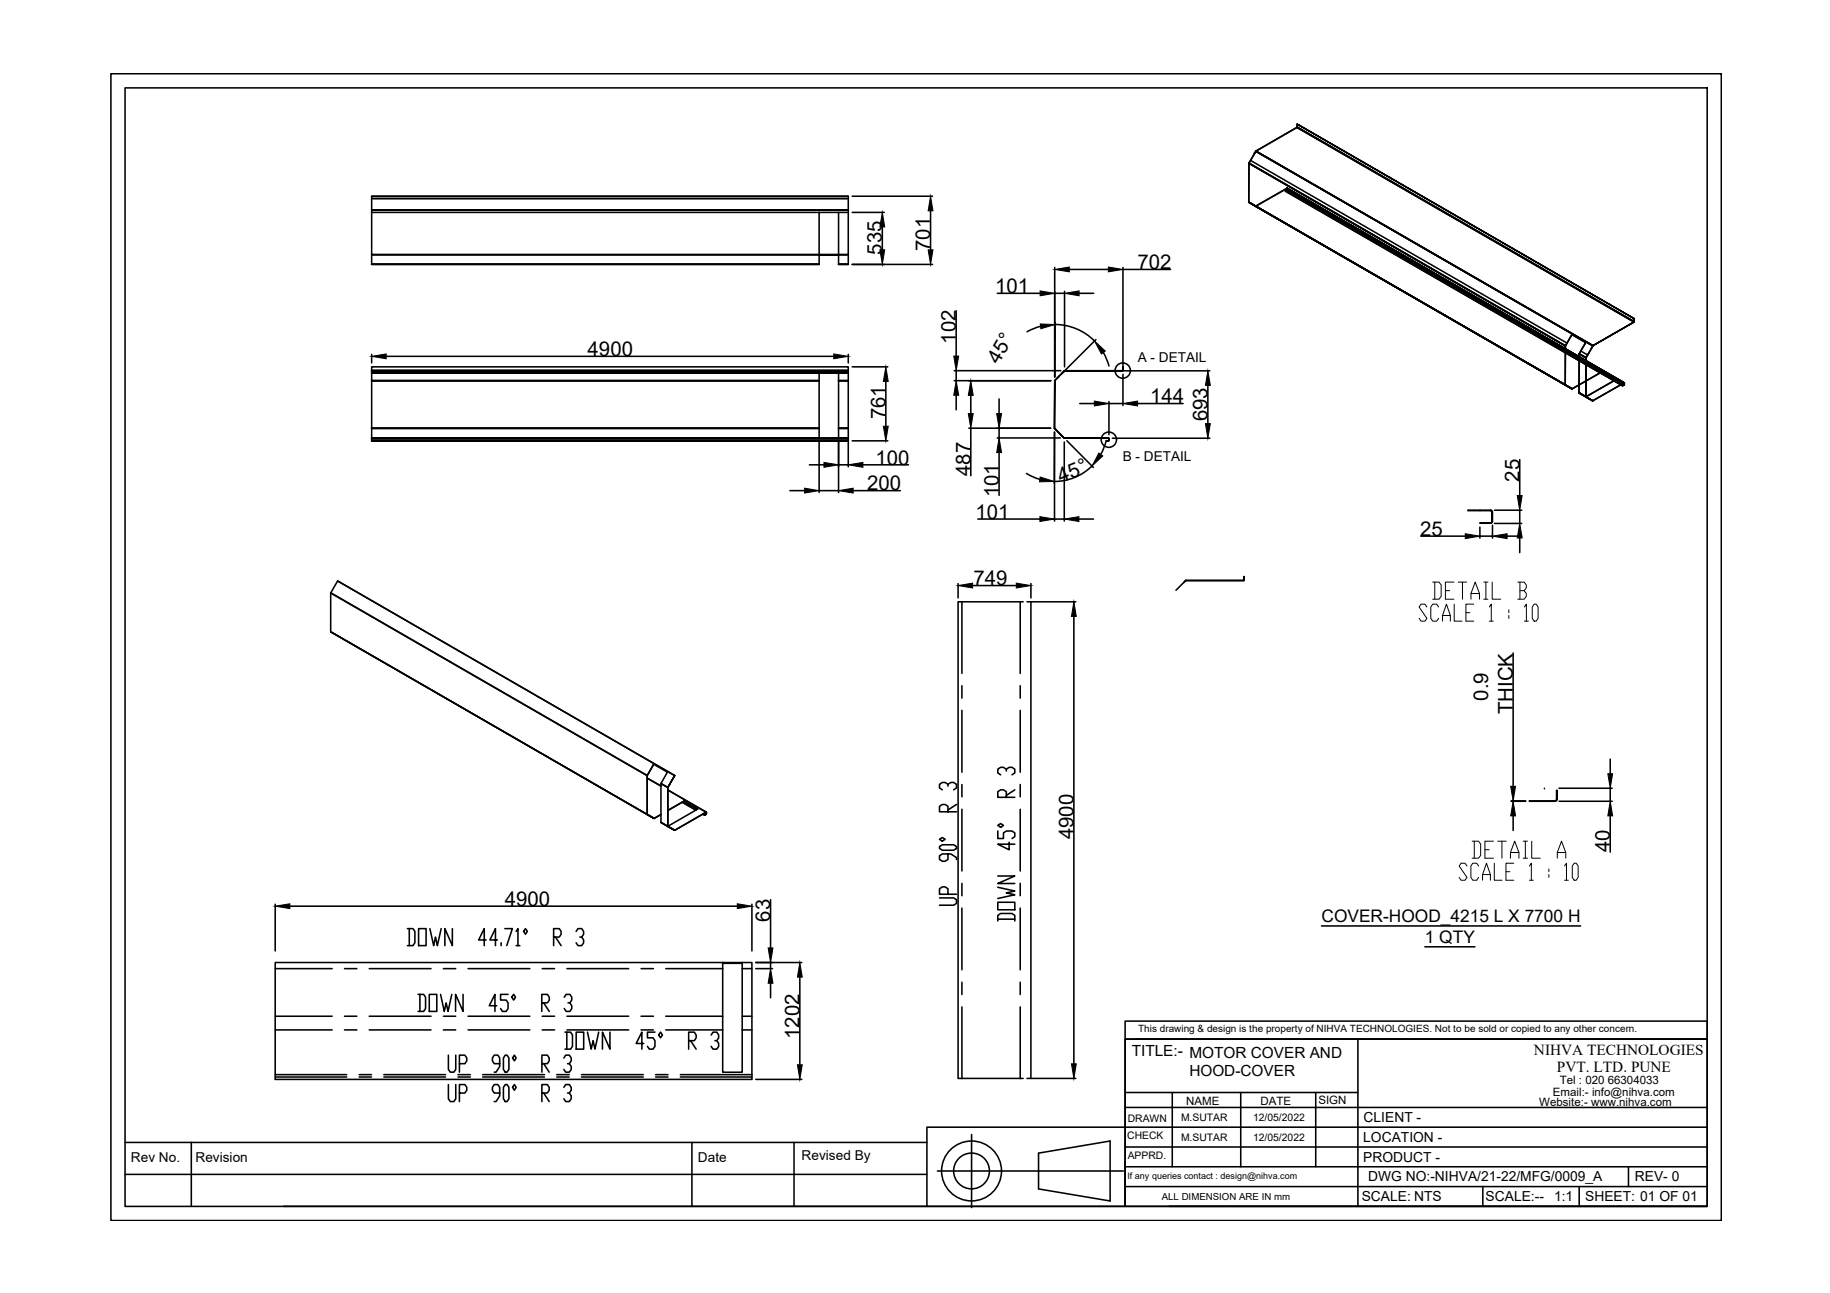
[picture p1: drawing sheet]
<svg xmlns="http://www.w3.org/2000/svg" width="297mm" height="210mm" viewBox="0 0 297 210" stroke-linecap="round" stroke-linejoin="round" font-family="sans-serif">
<!-- layer: 0 -->
<g fill="none" stroke="#000" stroke-width=".25">
<path d="M18 12h261.4v186.1h-261.4zM20.3 14.3h256.8v181.5h-256.8zM60.3 31.9h77.4M60.3 31.9v.4h77.4v-.4M60.3 32.3v9h77.4v-9M60.3 34.1h77.4M60.3 34.5h72.7M136.1 34.5h1.6M138.3 31.9h13.1M138.3 34.5h5.2M143.2 36.8v3.8M151 34.2v6.4"/>
<path d="M202.7 32.8h.1M202.7 32.8l51.4 29.7M202.7 32.8l52.5 30.3M202.7 32.8l1.1 .7M202.7 26.5l51.4 29.7M202.7 26.5v6.3l51.4 29.7v-6.3M202.7 26.5v6.3M202.7 26.5h.1M202.7 26.5l51.4 29.6M203 26l51.4 29.7M203.6 24.9l.2-.3 54.8 31.5M203.6 24.9h.1"/>
<path d="M203.6 24.9l-.9 1.6 51.4 29.6M203.8 24.6l-.2 .3M203.8 24.6l-1.1 1.9M203.8 24.6l54.8 31.5M203.9 24.5h-.1M203.9 24.5l-.1 .1M203.9 24.5l6.6-3.8 54.7 31.6M203.9 24.5l54.7 31.6M208.7 31l54.4 31.5M208.7 31v.1M208.9 30.6h.1M208.9 30.6l-5.1 2.9"/>
<path d="M208.9 30.6l54.8 31.6M208.9 30.9l54.7 31.6M208.9 30.9l-.2 .2M208.9 30.9h.1M208.9 30.8v.1M208.9 30.6v.2M208.9 30.6l54.8 31.5M208.9 30.8l54.8 31.6M210.5 20.7l-6.6 3.8M210.5 20.7l54.7 31.6M210.5 20.7h.1M210.5 20.6h.1"/>
<path d="M210.5 20.2l54.8 31.5v.5v-.5zM210.5 20.2v.4l54.8 31.6M210.6 20.1l-.1 .5M210.6 20.6l54.7 31.6M60.3 59.6h77.4v.5h-77.4zM60.3 41.3h77.4M60.3 42.9v-1.6l77.4 .1v1.5h-1.6v-1.5h-3.1v1.5M60.3 42.9h72.7M60.3 57.5v1.4M62.7 57.8h72.6M133 41.4h3.1M133 41.4v-6.9h3.1v6.9"/>
<path d="M136.1 42.9h1.6zM137.7 57.5v1.4M138.3 42.9h13.1M138.3 59.6h5.8M155.2 50.4v7.4M161.9 47.6h6.9M168.9 53l-2.2 .9M171.2 43.4v17.8M171.2 47.6h1.6M171.2 52.7a9.1 9.1 0 0 1 6.4 2.6M171.3 52.4l-.1 8.8M172.8 47.3v12.3"/>
<path d="M173.6 43.7h6.3M175.2 47.6h2.3M177.9 55.1l-5.6 5.6M179.1 57.2l.9 2.2M182.3 59.6v.5zM182.3 43.4v16.1M182.3 43.7h7.7M254.1 56.1v.1M254.1 56.2v6.3M255 54.6l.1-.3 2.3 1.3-1.1 1.8 1.1 .7 1.2-2M255 54.6l-.9 1.5M255.1 54.3h.1"/>
<path d="M255.2 54.3l2.2 1.3-1.1 1.8M255.2 54.3l-.2 .3M256.3 57.5v6.3l1.1 .6M256.3 57.5v6.2M256.3 57.5l1.1 .6M256.3 57.4v.1M256.3 57.4h.1M256.3 57.4l1.2 .7M256.6 57l1.1 .6M257.4 58.1v6.3zM257.4 58.1h.1M257.9 57.2l-.2 .4"/>
<path d="M258.3 56.5h.1M258.6 56.1l-.3 .4M258.6 56.1l-1.2 2M258.6 56.1l6.6-3.8zM258.6 56.1h.1M265.3 52.2l-.1 .1M60.3 60.5h77.4zM60.3 60.5v-.3h77.4v.3M60.3 60.2h77.4M60.3 69.6h72.7M60.3 61.8h72.7v7.7h-72.7zM60.3 69.6v1.5h72.7v-1.5"/>
<path d="M60.3 61.8h72.7zM60.3 71.1h72.7zM60.3 71.5l77.4 .1zM60.3 71.6h77.4M60.3 71.2h77.4M60.3 69.5h72.7M60.3 71.2h77.4v.3h-77.4zM60.3 60.5v1.3M60.3 71.1v.1M60.3 71.1h77.4M128.2 79.7h2.4M131.4 75.5h2.3"/>
<path d="M133 61.8v-1.5h3.1v1.5M133 71.1v.1M133 71.7v8.3M133 60.3h3.1M133 79.7h3.1M136.1 69.5h1.6M136.1 69.5v-7.7h1.6v7.7M136.1 69.6h1.6v1.5h-1.6zM136.1 61.8h1.6zM136.1 71.1h1.6zM136.1 71.1v.1M136.1 71.7v8.3"/>
<path d="M136.1 75.5h1.6M137.7 60.5v1.3M137.7 71.1v.1M137.7 71.7v4.1M138.3 71.6h5.8M138.5 79.7h7.6M140.1 75.5h7.4M143.8 61.9v7.3M154.9 60.2h17.3M154.9 61.8h15.7M155.2 60.2v1.6M155.2 64.2v2.3"/>
<path d="M157.3 69.5h13.2M157.6 64.2v2.9M157.6 69.5v7.7M161.9 71.1h10.2M162.2 64.8v2.3M162.2 69.5v1.6M162.2 73.5v6.9M166.6 76.9l2.2 .9M171.2 69.5h.1M171.2 70.1v14.5M171.2 70.2l-.1 8.3M171.2 69.6l1.5 1.5z"/>
<path d="M171.2 61.8v7.7zM171.2 61.8h.1M171.9 61.1h.1M172.5 60.5l.3-.3-1.2 1.2M172.7 60.3h.1M172.7 71.1h.1M172.8 71.1h7.1zM172.8 71.1h.1M172.8 71.8v12.8M172.8 60.2l-1.6 1.6 .7-.7M172.8 60.2h.1M172.8 60.2h9.4z"/>
<path d="M173.2 71.5l4.3 4.4M175.3 65.5h2.3M177.2 75.7a8.6 8.6 0 0 1-6.1 2.5M179.5 71.6l-.8 2.2M179.6 71.5l.3 .1zM179.6 71.1v.1M179.9 71.2h.1M179.9 71.1l.1 .1M179.9 71.1v.1M179.9 71.6h.1M180 71.5h-.1M180 71.2v.3z"/>
<path d="M180 71.5h.1M180 71.2h.1M180 71.5l-.1 .1M180 65.2v5.4M180 65.5h2.3M180.6 71.1h15.8M180.6 60.2h15.8M182.2 60.2h.1M182.3 60.1l-.1 .1M182.3 60.1h.1M182.3 60.8v5M184.6 65.5h7.4"/>
<path d="M196.1 62.6v6.2M246.7 74.6v5.9M254.1 62.5l1.1 .6zM255.2 63.1h-.1M255.2 63.1h.1M256.3 63.7v.1M256.3 63.8l2.2 1.3M256.3 63.8l1.1 .6M256.3 63.7l1.1 .7M257.4 64.4l1.1 .7M257.4 64.4h.1M257.4 64.4l1.1 .7z"/>
<path d="M258.5 65.1h.1M259.7 60.5l3.4 2M260 60.4l2.3 1.2-4.9 2.8M260 60.4l-4.8 2.7M260 60.4l2.2 1.2M262.3 61.7l-4.9 2.7M262.3 61.6h-.1M263.1 62.5l.3 .1M263.1 62.5l.3 .1 .2-.1M263.3 62.3l.3 .2M263.4 62.6h.1M263.4 62.3l.3 .1"/>
<path d="M263.6 62.1l.1 .1M263.6 62.2h.1M263.6 62.1l-5.1 3M263.6 62.5l-.2 .1M263.7 62.4l-.1 .1M263.7 62.2v.2zM263.7 62.2h.1M53.7 96.3l51.4 29.6v6.3l-51.4-29.6zM53.7 96.2v.1M54.8 94.3l54.7 31.6M155.5 94.7v2.4M156.1 97.7v11.6"/>
<path d="M157.9 95.1h7.1M158.7 84.3h10.1M165.6 97.7v11.6M165.6 97.7h-10.1v77.4h10.6M165.6 97.7h.5M166.7 97.7h7.9M167.3 94.7v2.4M167.3 97.7v77.4M171.2 84.3h1.6M175.1 84.3h2.4M192.4 94.3h.1M192.4 94.3l-.3 .3"/>
<path d="M192.4 94.3l-1.5 1.5M192.5 94.2h9.4zM192.5 94.2h.1M201.9 94.2h.1M201.9 93.6l.1 .6zM202 94.2h-.1M230.6 87h7.2M240.2 82.8v.1M240.2 85.6v1.8M240.2 87h2.1M241.9 82.9l.3 .2M241.9 82.8l.3 .2 .1 .1"/>
<path d="M241.9 82.8l-3.6 .1h3.6M241.9 84.9h-1.7h1.7M241.9 82.8v.1M241.9 84.9h.1M242.2 84.6l-.3 .3M242.2 83.1l.1 1.5zM242.3 85.3v2.1M242.3 84.6l-.2 .3h-.2M242.6 82.8h4.4M242.6 85h4.4M244.6 87h2.4M246.7 82.8v2.2"/>
<path d="M246.7 87.3v2.4M53.7 102.5v.1M53.7 102.6l51.4 29.6M53.7 102.6l52.5 30.3M156.1 111.3v2M156.1 115.3v10.1M165.6 111.3v2M165.6 115.3v10.1M174.3 100.1v72.6M245.6 106v21.6M105 132.2h.1M105.1 125.9v6.3"/>
<path d="M105.1 126.3l2.2 1.3M105.1 125.9h.1M105.1 132.2l1.1 .7M105.1 125.9h-.1M105.1 125.9l-51.4-29.7 1.1-1.9 54.7 31.6M105.1 125.9l1-1.8 2.2 1.2-1 1.9 1.1 .6M105.1 132.2l1.1 .7-1.1-.7M106.1 124.1l-1 1.8M106.2 132.8l-.1 .1M106.2 132.9h.1M107.3 133.5h.1M107.3 127.2v6.3l1.1 .6v-6.2"/>
<path d="M107.3 127.2l1.1 .7M107.3 132.2l-1.1 .7M107.3 127.2h.1M107.3 133.5l2.2 1.3M107.3 133.5l1.1 .7M108.4 127.9h.1M108.4 134.1v.1M108.4 134.1h.1M108.4 127.9v6.2M108.4 128.3l6.2 3.5-5.1 3M108.4 128.2l6.2 3.6M108.4 134.2l1.1 .6z"/>
<path d="M108.4 134.1l1.1 .7M109.5 125.9l-1.1 1.9zM109.5 134.8h.1M110.7 130.2l2.3 1.3M111 130.1l2.2 1.3M111 130.1l2.3 1.2-4.9 2.8M111 130.1l-2.6 1.5M111 130.1h.1M111 130.1l2.2 1.2M114.1 132.2l.3 .1-.3-.1M114.3 132l.3 .2M114.4 132.3l.2-.1z"/>
<path d="M114.4 132l.2 .2M114.6 131.8v.1M114.6 131.8l-5.1 3M114.6 131.9h.1M114.6 131.9v.2zM152.5 137.4l.5-.3h1.8l.5 .3v.3l-.5 .3h-1.8l-.5-.3zM152.5 136.2l.5-.2 .4 .2-.4 .3zM153.9 138.6v.9l-.5 .3h-.4l-.5-.3v-.6l.5-.3h1.3l1 .6v.3M153.9 131.8v-.9l-.5-.3h-.4l-.5 .3v.9h2.8M153.9 127.6v-.3l-.5-.3h-.4l-.5 .3v.6l.5 .3M153.9 127.3l.4-.3h.5l.5 .3v.6l-.5 .3M155.3 130.6l-1.4 .9"/>
<path d="M156.1 127.4v2M156.1 131.4v10M165.6 131.4v10M245.3 130.1h2.4M245.3 130h2.3M245.6 130v.1M245.6 132.5v2.3M248.2 130l4.2 .1zM250.7 128h.1M252.7 129.8l-.3 .2M252.7 129.8v-1.5v1.5M252.7 129.8h.1"/>
<path d="M252.7 129.8l-.1 .2-.2 .1M253 130.1h8.7M253 128h8.7M261.4 123.2v2.4M261.4 128v2.1M261.4 132.5v5.8M44.7 156.3h77.3v18.9h-77.3zM44.7 157.2h9.2M44.7 146.8v7.6M47 147.1h72.7M55.9 157.2h2M59.9 157.2h10.1"/>
<path d="M66.1 150.7h.9l.3 .5v1.8l-.3 .5h-.9M66.4 150.7v2.8M67.9 150.7h1.3v2.8h-1.3zM69.8 150.7l.6 2.8 .3-1.4 .3 1.4 .6-2.8M72 157.2h2M73.4 150.7v2.8l-1.2-2.8v2.8M76 157.2h10M78.9 152.6h-1.2l.9-1.9v2.8M80.7 152.6h-1.2l.9-1.9v2.8M81.3 153v.5M81.9 150.7h1.3l-.9 2.8M83.8 151.2l.3-.5v2.8"/>
<path d="M83.8 153.5h.6M85.3 150.7l.3 .5-.3 .5-.3-.5zM88 157.2h2M89.9 152.1h.9l.3-.4v-.5l-.3-.5h-.9v2.8M90.2 152.1l.9 1.4M92 157.2h10M93.5 151.2l.3-.5h.6l.3 .5v.5l-.3 .4h-.3M94.4 152.1l.3 .5v.4l-.3 .5h-.6l-.3-.5M104.1 157.2h2M108.1 157.2h9.2M117.3 156.3v17.8h3.2v-17.8M117.3 156.4h3.2"/>
<path d="M120.5 157.2h1.5M122 146.8v7.6M122.7 157.2h2.7M122.7 156.3h7.4M125.1 146.1v7.8M125.1 156.3v.9M125.1 159.6v2.4M129.8 158.6v14.3M152.5 145.8h2.3l.5 .3v.6l-.5 .2h-2.3M153.9 145.2v-.9l-.5-.3h-.4l-.5 .3v.9h2.8M156.1 143.4v2M156.1 147.4v10"/>
<path d="M156.1 159.4v2M165.6 147.4v10M165.6 159.4v2M214.5 150.3h42.1M231.3 153.7h8.1M44.7 165h9.2M44.7 167.2h9.2M44.7 174.5h11.6M44.7 174.8h11.6M55.9 165h2M55.9 167.2h2M58.3 174.5h2"/>
<path d="M58.3 174.8h2M59.9 165h10.1M59.9 167.2h10.1M62.3 174.5h10M62.3 174.8h10M72.8 171.3v2.3l.3 .5h.6l.3-.5v-2.3M74.6 172.7h.9l.3-.5v-.4l-.3-.5h-.9v2.8M76 165h10M76 167.2h10M78.3 174.5h10.1M78.3 174.8h10.1M81.1 172.7h-.9l-.3-.5v-.4l.3-.5h.6l.3 .5v1.3l-.6 1h-.3"/>
<path d="M82 171.3h.3l.3 .5v1.8l-.3 .5h-.3l-.3-.5v-1.8zM83.5 171.3l.3 .5-.3 .4-.3-.4zM88 172.7h.8l.3-.5v-.4l-.3-.5h-.8v2.8M88.3 172.7l.8 1.4M92 165h10M92 167.2h10M92.4 172.7l.3 .4v.5l-.3 .5h-.6l-.3-.5M94.4 174.5h10M94.4 174.8h10M106.4 174.5h2M106.4 174.8h2M110.4 174.5h11.6"/>
<path d="M110.4 174.8h11.6M120.5 165h1.5M120.5 167.2h1.5M122.7 175.2h7.4M156.1 163.5v11.6M165.6 163.5v11.6M166.7 175.1h7.9M182.6 165.8h94.5v2.9h-94.5zM182.6 168.7h94.5v27.1h-94.5zM182.6 168.7v27.1h-32.1M182.6 179.8h94.5M182.6 177.4h37.8"/>
<path d="M184.2 168.7h92.9M190.3 177.4v12M201.4 177.4v12M213.6 177.4v12M220.4 168.7v27.1M20.3 190.6h130.2M20.3 185.5h130.2M31.1 185.5v10.3M112.3 185.5v10.3M128.9 185.5v10.3M152.2 190.1h30.1M157.7 184.2v11.8"/>
<path d="M168.6 187.2l11.6-2v9.8l-11.6-2zM182.6 189.4h94.5M182.6 186.2h94.5M182.6 192.6h94.5M189.8 195.8h87.3M240.7 192.6v3.2M256.3 192.6v3.2M264.3 189.4v3.2M277.1 183h-126.6v12.8h-104.5"/>
<circle cx="180" cy="71.4" r="1.24"/>
<circle cx="182.2" cy="60.2" r="1.24"/>
<circle cx="157.7" cy="190.1" r="4.9"/>
<circle cx="157.7" cy="190.1" r="2.91"/>
</g>
<g fill="#000" stroke="#000" stroke-width=".16">
<path d="M143.2 34.5l.4 2.3h-.8zM151 31.9l.4 2.3h-.7zM60.3 57.8l2.4-.3v.7zM135.3 57.5l2.4 .3-2.4 .4zM142.8 40.6h.8l-.4 2.3zM150.7 40.6h.7l-.4 2.3zM154.8 57.8h.8l-.4 2.4zM168.8 47.2l2.4 .4-2.4 .4zM168.9 52.6l2.3 .1-2.2 .7zM171.2 43.7l2.4-.4v.8zM172.8 47.6l2.4-.4v.8zM177.7 55.4l1.7 1.6-.6 .5z"/>
<path d="M179.9 43.3l2.4 .4-2.4 .4zM130.6 79.2l2.4 .5-2.4 .3zM133.7 75.1l2.4 .4-2.4 .4zM136.1 79.7l2.4-.5v.8zM137.7 75.5l2.4-.4v.8zM143.8 59.6l.4 2.3h-.8zM143.4 69.2h.8l-.4 2.4zM155.2 61.8l.4 2.4h-.8zM157.6 61.8l.4 2.4h-.8zM157.2 67.1h.8l-.4 2.4zM161.8 67.1h.8l-.4 2.4zM162.2 71.1l.4 2.4h-.8z"/>
<path d="M168.8 77.4l2.3 .8h-2.4zM177.6 65.1l2.4 .4-2.4 .4zM178.4 73.5l.6 .5-1.8 1.7zM182.3 65.5l2.3-.4v.8zM195.7 68.8h.8l-.4 2.3zM196.1 60.2l.4 2.4h-.8zM155.5 95.1l2.4-.4v.8zM165 94.7l2.3 .4-2.3 .4zM168.8 83.9l2.4 .4-2.4 .4zM172.8 84.3l2.3-.4v.8zM237.8 86.6l2.4 .4-2.4 .4zM242.3 87l2.3-.4v.8z"/>
<path d="M246.7 85l.4 2.3h-.8zM246.3 80.5h.8l-.4 2.3zM174.3 97.7l.4 2.4h-.8zM245.6 130.1l.4 2.4h-.8zM245.2 127.6h.8l-.4 2.4zM261 125.6h.8l-.4 2.4zM261.4 130.1l.4 2.4h-.8zM44.7 147.1l2.3-.4v.8zM119.7 146.7l2.3 .4-2.3 .4zM125.1 157.2l.4 2.4h-.8zM124.7 153.9h.8l-.4 2.4zM129.8 156.3l.4 2.3h-.8z"/>
<path d="M129.4 172.9h.8l-.4 2.3zM173.9 172.7h.8l-.4 2.4z"/>
</g>
<g fill="none" stroke="#000" stroke-width=".16">
<path d="M231.6 98.5l-.3-.4h-.6l-.4 .4 1.3 1.9-.3 .4h-.6l-.4-.4M232.5 94.5h1.1l.3 .5v1.8l-.3 .5h-1.1M232.9 94.5v2.8M233.5 98.5l-.3-.4h-.6l-.4 .4v1.9l.4 .4h.6l.3-.4M234.1 99.9h1.3M234.6 95.9h.7M236 94.5h-1.4v2.8h1.4M236 98.1v2.7h1.3M236.7 94.5h1.4M237.4 94.5v2.8M237.9 99.5h.7M238.8 97.3v-.9l.6-1.9 .7 1.9v.9"/>
<path d="M238.8 96.4h1.3M239.2 98.1h-1.3v2.7h1.3M240.8 97.3h.7M240.8 94.5h.7M241.2 94.5v2.8M241.7 98.5l.4-.4v2.7M242.2 94.5v2.8h1.4M244.9 99v.5M244.9 99.9v.5M246.4 94.5h1l.3 .5v.4l-.3 .5M246.7 95.9h.7l.3 .5v.4l-.3 .5h-1M246.7 94.5v2.8"/>
<path d="M247.4 98.5l.4-.4v2.7M249 98.1h.3l.4 .4v1.9l-.4 .4h-.3l-.3-.4v-1.9zM234.1 100.8v-.9l.7-1.8 .6 1.8v.9M241.7 100.8h.7M247.4 100.8h.7M238.1 140.6l-.3-.5h-.6l-.4 .5 1.3 1.8-.3 .5h-.6l-.4-.5M240 140.6l-.3-.5h-.6l-.4 .5v1.8l.4 .5h.6l.3-.5M240.6 142.9v-.9l.7-1.9 .6 1.9v.9M242.5 140.1v2.8h1.3M245.7 140.1h-1.3v2.8h1.3M248.2 140.6l.4-.5v2.8M248.2 142.9h.7"/>
<path d="M251.4 142v.4M253.9 140.6l.4-.5v2.8M253.9 142.9h.7M255.5 140.1h.3l.4 .5v1.8l-.4 .5h-.3l-.3-.5v-1.8z"/>
</g>
<g font-size="6.2">
<text x="67" y="165.5">DOWN 45° R 3</text>
<text x="90.7" y="171.4">DOWN 45° R 3</text>
</g>
<g font-size="5.7">
<text x="238.1" y="140.4">DETAIL A</text>
<text x="165.8" y="150.6" transform="rotate(-90 165.8 150.6)">DOWN 45° R 3</text>
<text x="72" y="179.9">UP 90° R 3</text>
</g>
<g font-size="3.3">
<text x="143.2" y="41.3" transform="rotate(-90 143.2 41.3)">535</text>
<text x="151" y="40.8" transform="rotate(-90 151 40.8)">701</text>
<text x="161.5" y="47.6">101</text>
<text x="184.6" y="43.7">702</text>
<text x="95.4" y="57.8">4900</text>
<text x="155.2" y="55.8" transform="rotate(-90 155.2 55.8)">102</text>
<text x="162.1" y="59.2" transform="rotate(-60 162.1 59.2)">45°</text>
<text x="186.7" y="65.5">144</text>
<text x="143.7" y="68.1" transform="rotate(-90 143.7 68.1)">761</text>
<text x="196" y="68.4" transform="rotate(-90 196 68.4)">693</text>
<text x="142.1" y="75.4">100</text>
<text x="157.5" y="77.3" transform="rotate(-90 157.5 77.3)">487</text>
<text x="140.8" y="79.6">200</text>
<text x="162.1" y="80.8" transform="rotate(-90 162.1 80.8)">101</text>
<text x="172.2" y="78.4" transform="rotate(-22 172.2 78.4)">45°</text>
<text x="246.6" y="78.2" transform="rotate(-90 246.6 78.2)">25</text>
<text x="158.4" y="84.2">101</text>
<text x="230.5" y="87">25</text>
<text x="158" y="95">749</text>
<text x="241.6" y="113.7" transform="rotate(-90 241.6 113.7)">0.9</text>
<text x="245.6" y="115.9" transform="rotate(-90 245.6 115.9)">THICK</text>
<text x="174.3" y="136.3" transform="rotate(-90 174.3 136.3)">4900</text>
<text x="261.3" y="138.4" transform="rotate(-90 261.3 138.4)">40</text>
<text x="81.9" y="147.1">4900</text>
<text x="125" y="149.6" transform="rotate(-90 125 149.6)">63</text>
<text x="129.8" y="168.7" transform="rotate(-90 129.8 168.7)">1202</text>
</g>
<g font-size="2.8">
<text x="214.5" y="149.7">COVER-HOOD_4215 L X 7700 H</text>
<text x="231.3" y="153.1">1 QTY</text>
</g>
<g font-size="2.5">
<text x="183.7" y="171.4">TITLE:- MOTOR COVER AND</text>
<text x="249" y="171.3">NIHVA TECHNOLOGIES</text>
<text x="193.1" y="174.7">HOOD-COVER</text>
<text x="252.7" y="174.1">PVT. LTD. PUNE</text>
</g>
<g font-size="2.2">
<text x="184.7" y="58.7">A - DETAIL</text>
<text x="182.2" y="74.8">B - DETAIL</text>
<text x="221.3" y="185.4">LOCATION -</text>
<text x="221.3" y="182.2">CLIENT -</text>
<text x="21.3" y="188.6">Rev No.</text>
<text x="31.7" y="188.6">Revision</text>
<text x="113.3" y="188.6">Date</text>
<text x="130.1" y="188.3">Revised By</text>
<text x="221.3" y="188.6">PRODUCT -</text>
<text x="222.1" y="191.8">DWG NO:-NIHVA/21-22/MFG/0009_A</text>
<text x="265.4" y="191.8">REV- 0</text>
<text x="221" y="195">SCALE: NTS</text>
<text x="241.1" y="195">SCALE:--</text>
<text x="252.2" y="195">1:1</text>
<text x="257.3" y="195">SHEET: 01 OF 01</text>
</g>
<g font-size="1.9">
<text x="192.5" y="179.3">NAME</text>
<text x="204.6" y="179.4">DATE</text>
<text x="214" y="179.2">SIGN</text>
<text x="249.8" y="179.6">Website:- www.nihva.com</text>
<text x="252.1" y="177.8">Email:- info@nihva.com</text>
<text x="253.2" y="176">Tel : 020 66304033</text>
</g>
<g font-size="1.7">
<text x="183" y="184.9">CHECK</text>
<text x="183" y="182.1">DRAWN</text>
<text x="191.7" y="185.2">M.SUTAR</text>
<text x="191.7" y="182">M.SUTAR</text>
<text x="203.4" y="182">12/05/2022</text>
<text x="203.4" y="185.2">12/05/2022</text>
<text x="183" y="188.1">APPRD.</text>
</g>
<g font-size="1.6">
<text x="184.7" y="167.6">This drawing &amp; design is the property of NIHVA TECHNOLOGIES. Not to be sold or copied to any other concern.</text>
<text x="188.6" y="194.8">ALL DIMENSION ARE IN mm</text>
</g>
<text font-size="1.5" x="183" y="191.4">If any queries contact : design@nihva.com</text>
</svg>
